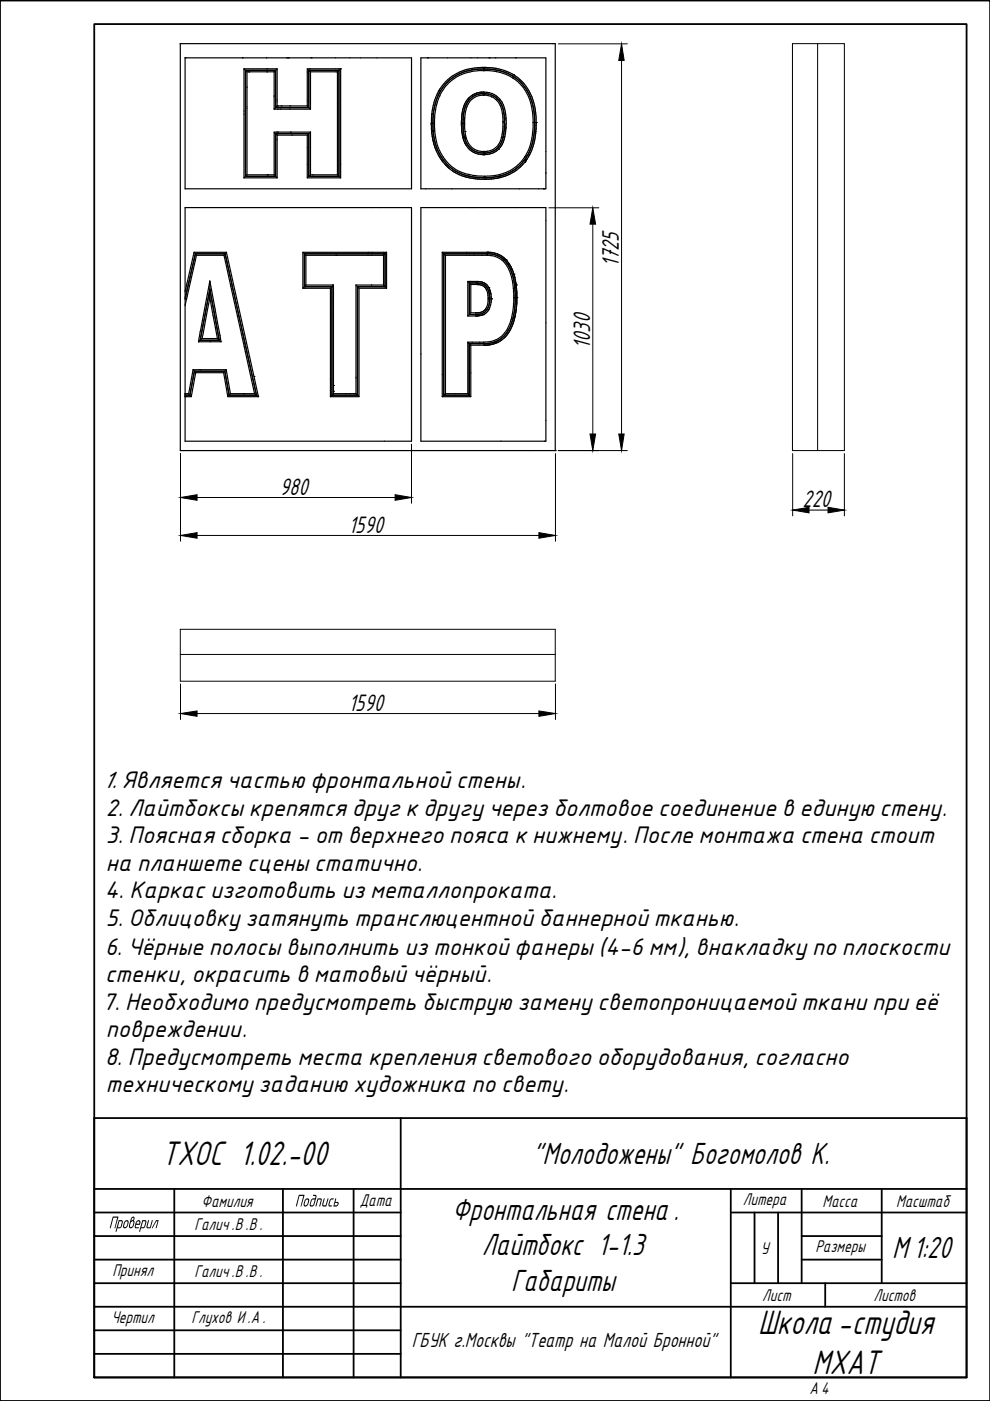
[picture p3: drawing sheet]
<svg xmlns="http://www.w3.org/2000/svg" width="210mm" height="297mm" viewBox="0 0 210 297" stroke-linecap="round" stroke-linejoin="round" font-family="sans-serif">
<!-- layer: 0 -->
<g fill="none" stroke="#000" stroke-width=".25">
<path d="M38.2 9.3h79.5v86.2M38.2 9.3v86.2h79.5M39.2 12.3h.1M39.2 12.3v27.7h48v-27.7h-21.2M39.2 12.3h22M51.4 12.3h.1M51.7 14.6h7.1M51.7 14.6v23.1M51.7 14.6l.3 .3M52 14.9h6.5v7.9h6.9v-7.9h6.5v22.5h-6.5v-9.1h-6.9v9.1h-6.5zM52.1 14.9h6.3l-.3 .3M52.4 15.2h5.7"/>
<path d="M52.4 15.2l-.3-.3v22.5M52.4 15.2v21.9M52.7 15.2h.1M56.6 14.6h.1M56.6 15.2h.1M58.1 15.2v7.9M58.4 14.9v7.9M58.8 14.6v7.9M58.8 14.6l-.3 .3M60.8 12.3h.1M61.2 12.3h4.8M61.2 12.3h.1"/>
<path d="M65.2 14.6l.2 .3M65.5 14.9h6.3l-.3 .3M65.6 14.6h.1M65.8 15.2l-.3-.3v7.9M66 12.3h.1M71.8 14.9v22.5l-.3-.3M72.2 14.6h.1M72.2 14.6h-7v7.9M72.2 14.6v23.1M72.2 14.6l-.3 .3M89.2 12.3h26.5v27.7h-26.5zM90.6 12.3h.1"/>
<path d="M93 19.2l-.9 2.3-.5 2.7M93 19.2h.1M102.4 19.9h.1M102.5 19.5l-1.8 .4-1 .6-.6 .6M102.5 19.9h.1M102.5 19.9v.2M102.5 19.5h.1M102.5 15h.6a9.4 9.4 0 0 1 9.8 9.3l.1 1.7M102.5 15a9.6 9.6 0 0 0-10.3 9.2l-.1 1.9M102.5 14.3l2.6 .2M102.5 14.3l-3 .3-2.3 .8-1.5 .8-1.1 1-1.6 2M102.5 19.5l.7 .1a4.7 4.7 0 0 1 4 4.8l.1 1.9-.3 2.8-.6 1.6-.7 1"/>
<path d="M102.5 15v-.4a9.8 9.8 0 0 1 9.5 5.2 13.1 13.1 0 0 1 1.3 6.2h-.3M102.5 14.6a9.8 9.8 0 0 0-10 6.9 14.5 14.5 0 0 0-.7 4.6M102.5 14.3h.1M102.5 19.7h.1M102.5 14.5h.1M102.5 19.8h.1M102.5 15h.1M102.5 20h.1M102.6 20h.1M102.6 19.9h.1M102.7 19.9h.1M102.7 19.9h-.3a4.2 4.2 0 0 0-4.1 4.1l-.1 3.4 .5 2.3a3.9 3.9 0 0 0 3.8 2.8"/>
<path d="M102.7 19.9l.7 .1a4.5 4.5 0 0 1 3.5 4.7v1.2M102.7 14.3h.1M103.7 12.3h.1M105.1 14.5l1.5 .3 1.9 .8 1.4 1 1.4 1.4 1.3 2.1 .7 2.2 .4 3.7M105.1 14.5h.1M108.8 16.5h.1M108.8 15.8h.1M109.3 12.3h.1M51.7 37.7h7.1M52 37.4l-.3 .3M52.4 37.1h5.7M52.4 37.1l-.3 .3h6.3"/>
<path d="M56.7 37.1h.1M58.1 28h7.7M58.1 23.1h7.7M58.4 22.8h7.1l.3 .3M58.4 28.3v9.1l-.3-.3v-9.1l.3 .3h7.1M58.4 22.8l-.3 .3M58.5 37.4l.3 .3M58.5 28.3l.3 .3M58.7 28h.1M58.8 28.6h6.4M58.8 28.6v9.1M58.8 22.5l-.3 .3"/>
<path d="M58.8 22.5h.1M58.8 22.5h6.4M59.6 22.5h.1M61.4 22.5h.1M61.6 28h.1M65.2 28.6v9.1h7M65.2 22.5l.2 .3M65.4 28.3l-.2 .3M65.4 37.4l-.2 .3M65.8 23.1v-7.9h5.7v21.9M65.8 37.1l-.3 .3h6.3M65.8 28l-.3 .3v9.1"/>
<path d="M65.8 37.1h5.7M65.8 28v9.1M71.9 37.4l.3 .3M91.4 26.1h.1M91.4 26.1l.2 2.7 .4 1.8 .6 1.6 1.2 2 1.1 1.3 1.9 1.3 2 .7 2.4 .5M91.4 26.1h.3M91.6 24.2h.1M91.6 24.2l-.2 1.9M91.7 27.8h.1M91.7 27.9h.1M91.7 27.8v.1M91.8 27.9h.1"/>
<path d="M91.8 26.1v1.7M91.8 26.1l.1-2.7 .3-1.4 .8-2 1.4-2.2 1.5-1.3 2.1-1.1 2.8-.7h3.4l2.9 .6 1.7 .9 1.9 1.5 1.2 1.7 1.1 2.9 .4 2.7v2.2l-.2 2-.9 2.9-1 1.7M91.8 27.8h.1M91.8 27.8l.4 2.5 .8 2.2 1.5 2.1 2 1.7 1.9 .8 2.1 .5 2.9 .1 2.4-.3M92.1 26.1v.9a10.3 10.3 0 0 0 5.1 9.2 13.2 13.2 0 0 0 5.6 1.2M92.1 26.1h-.3v.3a10.6 10.6 0 0 0 5.5 10.2 12.1 12.1 0 0 0 5.5 1.1M93.9 33.9h.1M97.8 26.1l.3 2.8 .4 1.4 .6 .8 1.3 1.2 1.2 .4 1 .1M97.8 26.1h.1M97.8 26.1h.3M98.3 26.1h.2M98.3 29.1h.1"/>
<path d="M98.4 29h.1M98.4 29.2h.1M98.4 29.1h.1M98.4 29l-.2-1.6v-2.4l.2-1.7 .6-1.6 .7-.8 1.1-.8 1.2-.3 1.5 .1a4.6 4.6 0 0 1 3.4 4.6l.1 2.6-.3 2M98.4 29l.1 .3M98.5 29.2h.1M98.5 26.1l.2-2.3 .4-1.5a3.9 3.9 0 0 1 4.4-2 3.9 3.9 0 0 1 3 3.8l.1 2.9-.3 2.4a3.5 3.5 0 0 1-3.7 2.7M98.5 26.1l.1 1.8M98.5 29.3l.7 1.5 .8 .9 1.3 .6 1.2 .2M98.6 27.9l.3 1.6 .6 1.2a3.6 3.6 0 0 0 3.1 1.4M98.6 27.9h.1M99.1 21.1l-.5 .9-.5 1.2-.3 2.9"/>
<path d="M99.1 21.1h.1M99.4 37h.1M101.2 38h.1M101.3 38h1.5M102.5 32.5h.1M102.5 20.1h.1M102.5 32.1h.1M102.6 32.8h.1M102.6 32.5h.1M102.6 32.6h.1M102.6 32.5v.3M102.7 32.6h.1"/>
<path d="M102.7 32.5h.1M102.8 38h.1M105.7 31.7l-1.3 .8-1.8 .3M105.7 31.7h.1M105.8 37.4h.1M105.9 37.4h.1M105.9 37.5h.1M106 37.5h.1M106 37.5h-.1M106.7 29.1h.1M106.7 29.1l-.6 1.5-.9 1.1-1.1 .6-1.5 .2M106.7 28.9h.1"/>
<path d="M106.7 25.9h.1M106.8 28.9h.1M106.8 25.9h.1M106.9 25.9l-.1 2.1-.2 1.2a3.9 3.9 0 0 1-4 3.3v-.4M107.3 25.9h.1M111.2 34.4l-1.6 1.7-2.1 1.1-2.3 .6-2.4 .2M111.2 34.4h.1M111.3 33.9h.1M111.3 33.8h.1M111.3 33.8l-1 1.2-1.3 1.1-1.3 .7-1.9 .6M111.3 34h.1M111.3 33.9v.1"/>
<path d="M111.4 33.1h.1M111.4 33.9h.1M111.4 34.1l-.2 .3M111.4 34.1h.1M112.1 33l-.7 1.1M112.2 33h-.1M113 26v1.4a9.8 9.8 0 0 1-5.9 9.2 11.7 11.7 0 0 1-4.3 .8M113.3 27.8h.1M113.3 26a11.3 11.3 0 0 1-4.4 10.1 10.7 10.7 0 0 1-6.1 1.6v-.3M113.4 27.8h.1M113.4 26h.3M113.7 26l-.3 3.7-.5 1.9-.7 1.4"/>
<path d="M113.7 26h.1M39.2 44h48v49.5h-48zM41.1 53.5l-1.9 8.4M41.1 53.5h6.9M41.1 53.5l.3 .3M41.4 55.2v.1M41.4 53.8l.3 .3M41.7 54.1h5.8M41.7 54.1l-2.5 10.7M44.5 59.6l-2.4 12.9M44.5 59.6l2.4 12.9M44.5 59.6v1.6"/>
<path d="M47.5 54.1l6.5 29.4M47.7 53.8l-.2 .3M48 53.5l6.8 30.6M48 53.5l-.2 .3M64.2 53.5h17.8M64.2 53.5v7.6M64.2 53.5l.3 .3M64.5 53.8h17.2v7h-5.9v23h-5.4v-23h-5.9zM64.6 53.8h17l-.3 .3M64.9 54.1h16.4v6.3M64.9 54.1l-.3-.3v7M64.9 54.1v6.3"/>
<path d="M71.2 54.1h.1M81.6 53.8v7M82 53.5v7.6M82 53.5l-.3 .3M89.2 44h26.5v49.5h-26.5zM93.8 53.5h9.5M93.8 53.5v30.6M93.8 53.5l.3 .3M94.1 53.8h9.2v.3M94.4 54.1l-.3-.3v30M94.4 54.1h8.9M94.4 54.1v29.4"/>
<path d="M99.2 59.7h1.9M99.2 59.7v7.3M99.2 59.7l.3 .3M99.5 60h1.8l1 .1 .5 .3 .6 .7 .4 1.3v1.8l-.5 1.4-.8 .8-1 .3h-2zM99.6 59.7h.1M101.1 60v-.3l1.1 .1 .8 .3 .4 .5M103.3 54.1a5 5 0 0 1 5 4.3l.5 1.8 .1 2.9M103.3 53.5l1.1 .1M103.3 53.8a5.3 5.3 0 0 1 5.4 4.7l.4 1.7 .1 2.9M103.3 53.5h.1M103.3 53.5v.3M104.4 53.6l1.1 .2 .8 .4 1 .9"/>
<path d="M104.4 53.6h.1M106.7 54.9l-1.1-.7-1.8-.4h-9.7v30h5.4v-10.9h3.6l1.9-.4M106.7 54.9h.1M106.7 54.9l.1 .2M106.8 55h.1M106.8 54.9h.1M106.8 54.9l.1 .1M106.8 55.1h.1M106.8 55l.9 1M106.9 55h.1M107.3 55.1l1 1.4 .7 1.7M107.3 55.1h.1"/>
<path d="M107.7 56l.6 1.3 .5 1.2 .4 2.5M107.7 56h.1M108.4 56.7h.1M108.6 57.1v.1M109 58.2l.4 2.2M109 58.2h.1M109.2 59.3h.1M115.2 40h.1M39.2 63.2l2.2-9.4h6.4l6.6 30h-5.8l-.9-5.1h-6.5M39.2 63.4l2.2-9.6h6.3l6.7 30h-5.8l-.9-5.1h-6.5l-.9 5.1h-1.1M40.9 78.4h7.1M40.9 78.4l-.9 5.1"/>
<path d="M40.9 78.4l.3 .3M41.2 78.7l-.9 5.1h-1.1M41.2 78.7l.3 .3M42.1 72.5h4.8M42.4 78.4h.1M42.4 72.2l-.3 .3M42.5 72.1h3.9M42.8 71.8h3.3M42.8 71.8l-.3 .3M44.5 63.1l-1.7 8.7M44.5 63.1l1.6 8.7M44.5 63.1v-1.6l-2 10.6"/>
<path d="M44.5 61.5l1.9 10.6-.3-.3M44.5 61.2l2 11h-4.1zM44.8 71.8h.1M46.5 72.2l.4 .3M47.4 79h-5.9l-.9 5.1h-1.4M47.4 79l.9 5.1h6.5M47.7 78.7l-.3 .3M48 78.4l.9 5.1M48 78.4l-.3 .3M50.3 67h.1M52 74.6h.1M53.8 79.8h.1"/>
<path d="M64.2 61.1h5.9M64.5 60.8l-.3 .3M64.9 60.4l-.3 .4h5.8M64.9 60.4h5.8M70.1 61.1v23M70.4 60.8l-.3 .3M70.7 60.4v23.1M70.7 60.4l-.3 .4v23M75.5 60.4l.3 .4h5.8M75.5 60.4h5.8M75.5 60.4v23.1M76.1 61.1h5.9"/>
<path d="M81.3 60.4l.3 .4M81.7 60.8l.3 .3M99.2 72.5h3.4M99.2 67h1.7M99.5 72.8v11l-.3-.3v-11l.3 .3h3.1M99.5 66.7l-.3 .3M99.5 66.7h1.4v.3M99.5 72.9l.3 .3M99.5 60h1.6M99.8 73.2v10.9h-6M99.8 60.3l-.3-.3v6.7M100.9 66.3h-1.1l-.3 .4"/>
<path d="M100.9 67h.1M101.1 60.3h-1.3v6M101.1 60.3a2.34 2.34 0 0 1 2.4 2.6v.2M101.1 60a2.46 2.46 0 0 1 2.7 2.6v.8M101.1 60v.3M102.5 66.7l-1.6 .3M102.5 66.7h.1M102.6 72.9v.3M102.9 65.6h.1M102.9 65.6l-.9 .6-1.1 .1M103.4 60.6l.2 .4M103.4 60.6h.1"/>
<path d="M103.5 63.1v.3M103.5 63.1h.1M103.5 63.4a3.6 3.6 0 0 1-.6 2.2M103.5 63.4h.3a2.76 2.76 0 0 1-2.4 3.2l-.5 .1v-.4M103.6 61l.4 .9 .2 1.5M103.6 61h.1M103.6 61.7h.1M103.7 61.8h.1M103.7 61.7h.1M103.8 63.4h.2M104.2 63.4l-.1 1-.4 1.2-.5 .6-.7 .5M104.2 63.4h.1"/>
<path d="M105 72.5h.1M105.1 72.5h.1M105.4 72.6l-1.2 .5-.9 .1h-3.5M105.4 72.6h.1M107.1 71.4l-.8 .8-.8 .4M107.1 71.4h.1M107.7 70.7l-.6 .7M107.7 70.6v.1M108.2 69.9l-.5 .7M108.2 69.8v.1M108.8 67.3l-.5 1.8-.8 1.4-1.2 1.3-1.3 .7M108.8 67.3h.1"/>
<path d="M108.8 67.5h.1M108.9 67.3h.1M108.9 63.1l-.1 2.9-.5 1.8a5.7 5.7 0 0 1-4.9 4.7h-.8M108.9 63.1h.3v1.1l-.4 3.1a6.4 6.4 0 0 1-4.7 5.4l-1.5 .1v-.3M109.2 61h.1M109.2 60.9h.1M109.2 61l.1 3.2-.5 3.1M109.2 60.8h.1M109.2 66.9l-.4 1.6-.6 1.3M109.3 61h.1M109.3 66.9h-.1M109.4 60.4l.2 4.1-.3 2.4"/>
<path d="M109.4 60.4h.1M109.4 60.6l.1 .1M109.6 63.1h.1M39.2 83.5h.8M39.2 84.1h.1M39.2 83.5h.1M40 83.5l.3 .3M40.3 83.8l.3 .3M48.6 83.8l-.3 .3M48.9 83.5h5.1M48.9 83.5l-.3 .3M51.6 83.5h.1"/>
<path d="M54 83.5l.4 .3M54.4 83.8l.4 .3M70.1 84.1h6M70.4 83.8l-.3 .3M70.7 83.5h4.8M70.7 81.7h.1M70.7 83h.1M70.7 83.5l-.3 .3h5.4M75 83.5h.1M75.5 83.5l.3 .3v-23l.3 .3v23l-.3-.3M94.1 83.8l-.3 .3M94.4 83.5h4.8"/>
<path d="M94.4 83.5l-.3 .3h5.4M99.5 83.8l.3 .3M117.7 95.5h.1"/>
</g>
<path d="M168 9.3h11v86.2h-11zM173.4 9.3v86.2M38.2 138.8h79.5M38.2 133.4h79.5v11h-79.5z" fill="none" stroke="#000" stroke-width=".21"/>
<g fill="none" stroke="#000" stroke-width=".38">
<path d="M0 .1h209.9v296.9h-209.9zM20 5.1h184.9v286.9h-184.9zM20 237.1h184.9v54.9h-184.9zM85 237.1v54.9M20 252.1h184.9M20 257.1h65M37 252.1v39.9M60 252.1v39.9M75 252.1v39.9M154.9 257.1h50M154.9 252.1v39.9M160 257.1v15"/>
<path d="M165 257.1v15M170 252.1v20M186.9 252.1v20M20 262.1h65M20 267.1h65M20 272.1h65M20 277.1h184.9M154.9 272.1h50M170 262.1h16.9M170 267.1h16.9M175 272.1v5M20 282.1h65"/>
<path d="M20 287h65"/>
</g>
<g fill="#000">
<path d="M31.4 258.8l.2-.1-.4 1.3 .2 .2h.4l.4-1.4 .2-.1-.5 1.7h-.7l-.1-.1zM33.1 258.7h.5l-.4 1.6-.2 .1 .4-1.5h-.3l-.7 1.5h-.2zM68.7 254.1h.1v.1l-.3 1.3 .5 .1 .4-1.4 .2-.1-.4 1.7h-.7l-.2-.2zM69.9 254.3l.3-.2h.6l-.1 .2h-.5l-.1 .2-.3 1 .5 .1v.2h-.5l-.2-.2z"/>
<path d="M30.1 258.7h.8l.1 .2v.3l-.3 1-.3 .2h-.5l-.2 .7-.2 .1zM30.3 258.9l-.3 1.3 .6-.2 .2-1z"/>
<path d="M71.1 254.2l.2-.1-.2 .7h.6l.1 .5-.4 .5h-.7zM71 255l-.1 .6h.5l.2-.5z"/>
</g>
<g fill="none" stroke="#000" stroke-width=".21">
<path d="M118.4 9.3h14.6M131.8 12.8v79.2M116.4 44.1h10.6M125.7 47.5v44.5M38.3 96.1v18.7M87.2 94.2v12.5M117.8 96.2v18.6M118.4 95.5h14.6M168.1 96.2v13.2M179 96.2v13.2M41.8 113.5h72.5M41.8 105.5h42"/>
<path d="M171.5 108.1h4.1M38.3 145v7.6M41.8 151.3h72.5M117.8 145v7.6"/>
</g>
<path d="M131.8 9.3l.5 3.5h-1.1zM125.7 44.1l.6 3.4h-1.2zM125.1 92h1.2l-.6 3.5zM131.2 92h1.1l-.5 3.5zM38.3 113.5l3.5-.6v1.2zM38.3 105.5l3.5-.6v1.2zM83.8 104.9l3.4 .6-3.4 .6zM114.3 112.9l3.5 .6-3.5 .6zM168.1 108.1l3.4-.5v1.1zM175.6 107.6l3.4 .5-3.4 .6zM38.3 151.3l3.5-.6v1.2zM114.3 150.7l3.5 .6-3.5 .6z" fill="#000" stroke="#000" stroke-width=".21"/>
<g font-size="8">
<text x="34.3" y="247.1">ТХОС 1.02.-00</text>
<text x="160.7" y="282.9">Школа-студия</text>
<text x="172.3" y="291.2">МХАТ</text>
</g>
<g font-size="7.2">
<text x="112.9" y="246.8">&quot;Молодожены&quot; Богомолов К.</text>
<text x="95.9" y="258.6">Фронтальная стена.</text>
<text x="102.2" y="266.1">Лайтбокс 1-1.3</text>
<text x="189.2" y="266.8">М1:20</text>
<text x="108.4" y="273.6">Габариты</text>
</g>
<g font-size="5.6">
<text x="131.2" y="56.5" transform="rotate(-90 131.2 56.5)">1725</text>
<text x="125.1" y="73.9" transform="rotate(-90 125.1 73.9)">1030</text>
<text x="59.4" y="104.9">980</text>
<text x="170.1" y="107.6">220</text>
<text x="73.9" y="112.9">1590</text>
<text x="73.9" y="150.7">1590</text>
</g>
<g font-size="4.9">
<text x="21.8" y="167.1">1. Является частью фронтальной стены.</text>
<text x="22.4" y="172.9">2. Лайтбоксы крепятся друг к другу через болтовое соединение в единую стену.</text>
<text x="22.4" y="178.8">3. Поясная сборка - от верхнего пояса к нижнему. После монтажа стена стоит</text>
<text x="22.4" y="184.6">на планшете сцены статично.</text>
<text x="22.2" y="190.4">4. Каркас изготовить из металлопроката.</text>
<text x="22.4" y="196.2">5. Облицовку затянуть транслюцентной баннерной тканью.</text>
<text x="22.3" y="202.4">6. Чёрные полосы выполнить из тонкой фанеры (4-6 мм), внакладку по плоскости</text>
<text x="22.3" y="208.3">стенки, окрасить в матовый чёрный.</text>
<text x="21.7" y="214.1">7. Необходимо предусмотреть быструю замену светопроницаемой ткани при её</text>
<text x="22.4" y="219.9">повреждении.</text>
<text x="22.3" y="225.7">8. Предусмотреть места крепления светового оборудования, согласно</text>
<text x="22.4" y="231.6">техническому заданию художника по свету.</text>
</g>
<text font-size="4.8" x="87.3" y="285.6">ГБУК г.Москвы &quot;Театр на Малой Бронной&quot;</text>
<g font-size="4">
<text x="42.8" y="255.8">Фамилия</text>
<text x="62.5" y="255.8">Подпись</text>
<text x="76.3" y="255.6">Дата</text>
<text x="157.5" y="255.4">Литера</text>
<text x="174.4" y="255.8">Масса</text>
<text x="190" y="255.8">Масштаб</text>
<text x="23" y="260.4">Проверил</text>
<text x="41.2" y="260.8">Галич.В .В .</text>
<text x="161.3" y="265.8">У</text>
<text x="172.9" y="265.5">Размеры</text>
<text x="23.8" y="270.5">Принял</text>
<text x="41.2" y="270.8">Галич.В .В .</text>
<text x="161.6" y="275.8">Лист</text>
<text x="185.2" y="275.8">Листов</text>
<text x="23.6" y="280.4">Чертил</text>
<text x="40.6" y="280.4">Глухов И.А.</text>
<text x="171.6" y="295.6">А 4</text>
</g>
</svg>
